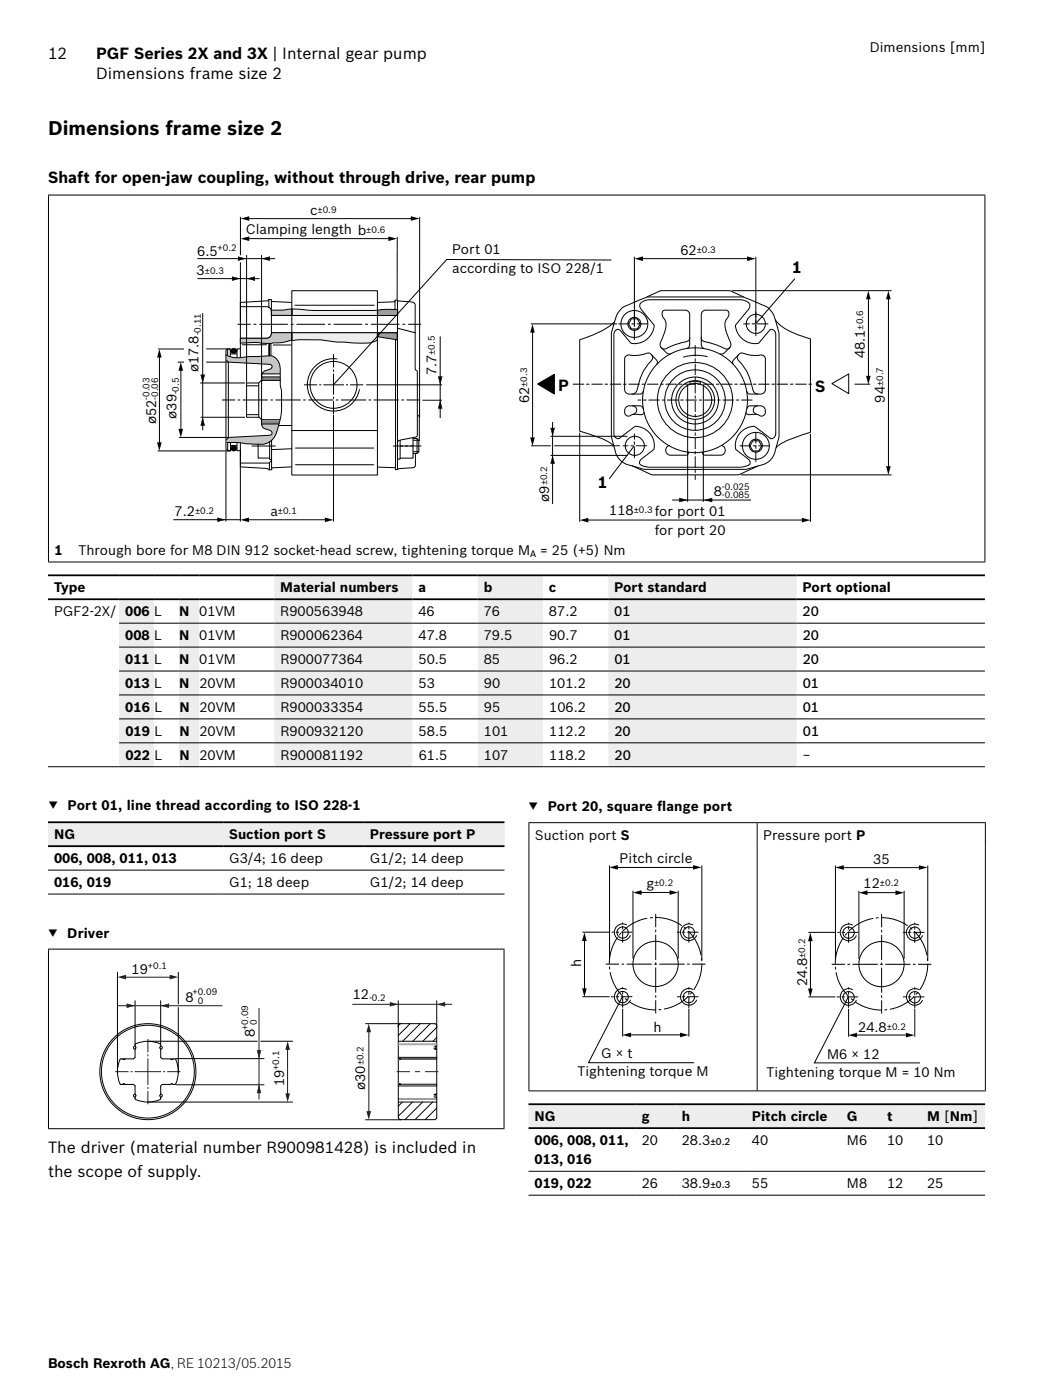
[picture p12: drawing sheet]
<svg xmlns="http://www.w3.org/2000/svg" width="210mm" height="280mm" viewBox="0 0 210 280" stroke-linecap="round" stroke-linejoin="round" font-family="sans-serif">
<g fill="none" stroke="#000" stroke-width=".2">
<path d="M9.6 39h187.3M9.7 39.1v73.2M196.8 39.1v73.2M9.6 112.4h187.3"/>
<circle cx="126.8" cy="89.2" r="1.91"/>
<circle cx="151" cy="89.1" r="1.3"/>
</g>
<path d="M126.8 91.5v-4.7M129.2 89.2h-4.7M147.9 89.2h6.3M151 92.3v-6.3" fill="none" stroke="#000" stroke-width=".2" stroke-dasharray="2.1 .5 .5 .5"/>
<g fill="#87888a">
<path d="M52.3 84.1h3.6l-.2 .7h-3.4z"/>
<path d="M52.3 75.4h3.7v.7h-3.7z"/>
</g>
<g fill="#c6c7c8">
<path d="M45.7 87.5l8.1-.4 .6-.4-.2-.5-1.4-.5a.97 .97 0 0 1-.5-.9h3.4l-.1 .7a3.8 3.8 0 0 1-4.9 3.3l-3.1-.3h-2.3v-.4z"/>
<path d="M45.2 71a6.3 6.3 0 0 0 4.5 .3l3.2-.1a2.31 2.31 0 0 1 3.1 2.3v1.3h-3.7l.5-.6 1.4-.5 .1-.5-.1-.2-8.5-.6-.5-.4z"/>
</g>
<path d="M114.5 76.8h48.2M138.9 69.1v26.8M84.1 89.2h-5.5M150.3 80h-22.8" fill="none" stroke="#000" stroke-width=".2" stroke-dasharray="2.1 .5 .5 .5"/>
<g fill="none" stroke="#000" stroke-width=".2">
<path d="M53.7 59.9v1.6M44.4 80h2.6M47.4 64.9h2.7M48 61.3h5.3a.98 .98 0 0 1 .9 1v4.4a.98 .98 0 0 1-.9 1h-5.3M54.2 60.2v2.8M54.3 66.5h25.1M54.3 63.1h25.1M58.2 60.5l-4-.2v-.4h-.5l-.2 .3-5.5 .3v11M58.9 61h15.9M60.7 77h2.7M66.6 70.9v2.6M67.3 71.8a5.2 5.2 0 0 0-5.8 4.4 5.2 5.2 0 0 0 4.3 5.9 5.2 5.2 0 0 0 6-4.2"/>
<path d="M69.9 77h2.7M81.2 80h2.7M81.5 64.9h2.7M107.4 76.8l3.4-1.9v3.9zM122.7 64.5a17.7 17.7 0 0 1-6.9 3.5v18.2a23.3 23.3 0 0 1 6.3 2.6l.4 .4M137.9 76.8v-.5h2v.5M154.9 63.9a10.2 10.2 0 0 0 5.6 3.4l1.4 .5v18.7a24.7 24.7 0 0 0-6.4 2.6l-.4 .4M166.2 76.7l3.4-1.9v3.9zM48 88.6v4.8l5.4 .3 .3 .3h.6v-.4l4-.2M58.2 86.1h17.3M59.1 89.6h15.6M59.1 93h15.6"/>
<path d="M66.6 80.2v2.6"/>
<circle cx="66.6" cy="77" r="4.7"/>
<circle cx="138.9" cy="80" r="3.3"/>
<circle cx="138.9" cy="80" r="3.9"/>
<circle cx="138.9" cy="80" r="6"/>
<circle cx="138.9" cy="80" r="7.5"/>
</g>
<path d="M107.4 76.8l3.4-1.9v3.9z" fill="#000"/>
<path d="M47.5 80h.8" fill="none" stroke="#000" stroke-width=".2" stroke-dasharray=".5 .5" stroke-linecap="butt"/>
<path d="M48.5 80h32.5" fill="none" stroke="#000" stroke-width=".2" stroke-dasharray="5 .5 .5 .5" stroke-linecap="butt"/>
<path d="M66.6 79.8v-.7M69.5 77h-.6" fill="none" stroke="#000" stroke-width=".2" stroke-dasharray=".4 .4" stroke-linecap="butt"/>
<path d="M68.7 77h-5.1" fill="none" stroke="#000" stroke-width=".2" stroke-dasharray="4.1 .4 .4 .4" stroke-linecap="butt"/>
<path d="M66.6 78.9v-5.2" fill="none" stroke="#000" stroke-width=".2" stroke-dasharray="4.2 .4 .4 .4" stroke-linecap="butt"/>
<path d="M50.7 64.9h.8" fill="none" stroke="#000" stroke-width=".2" stroke-dasharray=".6 .6" stroke-linecap="butt"/>
<path d="M51.8 64.9h29.4" fill="none" stroke="#000" stroke-width=".2" stroke-dasharray="5.7 .6 .6 .6" stroke-linecap="butt"/>
<path d="M55.1 89.2h-4.8" fill="none" stroke="#000" stroke-width=".2" stroke-dasharray="4.8" stroke-linecap="butt"/>
<path d="M75.4 62.1l1.7-.2h2.4v1.2h-4.1z" fill="#9c9e9f"/>
<path d="M75.4 62.1l1.7-.2h2.4v1.2h-4.1z" fill="none" stroke="#000" stroke-width=".2"/>
<path d="M58.4 61.8a199.5 199.5 0 0 0 17 .3v1h-17.1z" fill-rule="evenodd" fill="#eceded"/>
<path d="M58.4 61.8a199.5 199.5 0 0 0 17 .3v1h-17.1z" fill="none" stroke="#000" stroke-width=".2"/>
<path d="M54.2 62h2.5l1.6-.2v1.3h-4.1z" fill="#c6c7c8"/>
<g fill="none" stroke="#000" stroke-width=".2">
<path d="M54.2 62h2.5l1.6-.2v1.3h-4.1zM75.4 60.5l3.5-.1v-.4h.5l.2 .2 2.8 .2 .6 .5v12.9l.4 .5v12.8l-.3 .3-3.1 .6-.6 .4M78.9 60.3v1.6M79 67.9v25.8M79.4 60.1v33.8M79.4 65.6l3.5 .9M79.9 88.1v3.7h-.4M82.5 87.5v4.1h-2.6M82.6 87.7h.7l.4 .4v2.2l-.4 .4h-.7M82.6 90.3h1.1M82.6 88.1h1.1M83 90.7v2.3l-.2 .5-3.1 .2-.2 .2h-.5v-.4l-3.5-.1"/>
<path d="M83.3 87.7v3M83.4 83l.4 .3v4.8"/>
</g>
<path d="M82.5 89.2h-2.6" fill="none" stroke="#000" stroke-width=".2" stroke-dasharray="2.6" stroke-linecap="butt"/>
<path d="M75.6 66.6h3.8v1.4l-3.8-.6z" fill="#9c9e9f"/>
<path d="M75.6 66.6h3.8v1.4l-3.8-.6z" fill="none" stroke="#000" stroke-width=".2"/>
<path d="M58.3 66.5h17.1v1.5a8.6 8.6 0 0 1-4.8 .6l-3.3-.2-3.2-.4-4.3-.1-1.5 .2z" fill="#eceded"/>
<path d="M58.3 66.5h17.1v1.5a8.6 8.6 0 0 1-4.8 .6l-3.3-.2-3.2-.4-4.3-.1-1.5 .2z" fill="none" stroke="#000" stroke-width=".2"/>
<path d="M48 67.7h5.2a.98 .98 0 0 0 1-1.2h4.1v1.5l-1.9 .5-2.2 .2-3.3-.2-2.9 .1z" fill="#c6c7c8"/>
<g fill="none" stroke="#000" stroke-width=".2">
<path d="M39.5 51.7h15.4M39.5 55.7h12.3M48 52.5v11.8M48 43.4v7.7M49.3 51v25.5M49.5 43.7h32.9M49.5 47.7h28.4M52.3 51v24.9M58.3 58.1h17.1v36.9h-17.1zM79.4 47.4v12.6M83.9 43.4l-.1 40.1M122.2 52l-32.9-.1-22.7 25.1"/>
<path d="M126.8 51.4v13.7M128.2 51.7h21.4M129.3 59.4l2.9-1.3h13.4l2.9 1.3M146.3 58.1h31.8M151 51.4v14.7M158.8 55.7l-7.8 9.1M173.5 59.5v16M177.5 59.5v34.1M31.6 69.8h5.2M31.9 71.2v17.6M35.5 72.4h1.3M36.1 73.8v12.3"/>
<path d="M40 76.6h9M40.5 62.6v23.4M41.2 69.8h4.8M41.2 72.4h4.5l8.1 .5 .6 .3-.2 .5-1.4 .5-.5 .6h3.6M45.1 71a6.5 6.5 0 0 0 4.6 .3l3.2-.1a2.31 2.31 0 0 1 3.1 2.3v3.4l.3 1.5a19.2 19.2 0 0 1-.2 5.2 10.2 10.2 0 0 1-1.7 4.4 4 4 0 0 1-3.7 .8l-3.1-.3h-2.3M45.3 72.1l.3 .3v15.2l-.4 .4M45.5 71.1v-1.3h.5v1.5M45.5 69.7l-.4 .4v19.7l.4 .4M46 70.8h1.3M46.2 69.9a.58 .58 0 0 1 .7-.2 .58 .58 0 0 1 .3 .7 .58 .58 0 0 1-.7 .2 .58 .58 0 0 1-.3-.7zM48 67.7h5.2a.98 .98 0 0 0 1-1.2h4.1v1.5l-1.9 .5-2.2 .2-3.3-.2-2.9 .1zM48.1 69.8h-.7v1.8"/>
<path d="M48.4 69h4.9M49.2 77.2h2.4M51.7 76.6h-2.4v6.9h2.4M52.2 76.1l-.5 .5v6.8l.6 .6M52.3 74.7v1.5M52.3 75.4h3.7M54.1 68.7v2.5M54.6 69h3.6M56 76.1h-3.7v7.8h3.7M73.2 77h15.1M88 67.3v16.3M106.1 64.8h17.2"/>
<path d="M106.4 66.2v21.6M124.2 61.7l.8-.5 4.3-1.8h19.2l2.9 1.2a5.4 5.4 0 0 1 3 2.1l1.3 3.9v20.8l-.8 2.8a3.7 3.7 0 0 1-2.4 2.7l-3.4 1h-20.4l-3.4-1a3.7 3.7 0 0 1-2.4-2.7l-.7-2.8v-20.8a13 13 0 0 1 1.7-4.6zM125.1 71.2a1.63 1.63 0 0 1 1.5-.1l2-.3a1.16 1.16 0 0 1 1.7 .3 .81 .81 0 0 1-.1 .9 11.4 11.4 0 0 0-3 6.3 1.33 1.33 0 0 1-1.3 .5 1.33 1.33 0 0 1-1.1-.9v-6.2zM126.2 63.8h1.1l.6 1-.6 1h-1.1l-.6-1zM128 60.6l.9-.5 .7-.2h18.5a1.51 1.51 0 0 1 1.7 1.5l-2.9 3.7a3.9 3.9 0 0 0 4.7 3.5l2.4-2.7a.9 .9 0 0 1 1 1v19.8a.9 .9 0 0 1-1 1l-3.2-2.4a3.8 3.8 0 0 0-3.8 4.6l2.6 2 .3 .8a2.09 2.09 0 0 1-1.8 .7h-18.5a2.09 2.09 0 0 1-1.8-.7l.3-.8 2.5-2a3.8 3.8 0 0 0-3.7-4.6l-3.3 2.4a.9 .9 0 0 1-.9-1v-19.8a.9 .9 0 0 1 .9-1l2.5 2.7a3.9 3.9 0 0 0 4.6-3.5l-2.6-3.2-.2-.5-.1-.4zM128.5 78.2a.63 .63 0 0 1-.6 .6h-1.6M130.2 71l.8 .8a.69 .69 0 0 1 .2 1M132.1 69.5l1.1 1.1 .5 .2h.4M132.6 62.1l4.3-.1a.9 .9 0 0 1 .9 .9v4.7a.77 .77 0 0 1-.7 .7l-2.2 .6-1.8 .8a.84 .84 0 0 1-1.2-.8l.7-2a3.4 3.4 0 0 0 .1-3.2 1.21 1.21 0 0 1-.1-1.6zM137.4 77.1v23.3M137.8 67.4v1.5a.8 .8 0 0 1-.5 .8M140.1 67.4v1.5a.8 .8 0 0 0 .5 .8"/>
<path d="M140.4 62.3l.6-.3h4a.95 .95 0 0 1 .7 .8 .95 .95 0 0 1-.4 .9 2.46 2.46 0 0 0-.2 2.5l.2 .7a4.1 4.1 0 0 1 .7 2.4 .83 .83 0 0 1-1.2 .4l-1.8-.8-1.6-.4a1.22 1.22 0 0 1-1.3-.9v-4.7zM140.5 77.1v5.7M141.3 71.3a9.1 9.1 0 0 0-4.7 .1M145.8 69.5l-1.1 1.1-.5 .2h-.3M147.5 71l-.8 .8a.69 .69 0 0 0-.2 1M147.7 70.8a1.18 1.18 0 0 1 1.4 0l2.1 .3a1.63 1.63 0 0 1 1.5 .1l.2 .5v6.2a.92 .92 0 0 1-.9 .9 1.25 1.25 0 0 1-1.6-.8 11.3 11.3 0 0 0-3-6.2 .85 .85 0 0 1 .3-1zM149.2 78.2a.63 .63 0 0 0 .6 .6h1.7M170.7 76.8h3.2M31.5 90.2h14.6M40.1 83.5h8.8M45.1 90.3v14M45.5 88.5v1.6h.6v-1.5"/>
<path d="M46.1 89.1h1.2M47.4 88.4v1.7h.6M48 89.8v14.5M49.4 82.9h2.3M51.6 88.8v2.8h2.2M52.3 84v.8M53.8 92.7v1.3M53.9 88.4v3.5h.4M54.3 88.1v5.5M54.3 92.1l-.6 .5h-5.6M55.6 85.1h2.7M55.7 84.8h-3.4a.97 .97 0 0 0 .5 .9l1.4 .5 .2 .5-.6 .4-8.1 .4h-9.9"/>
<path d="M58.3 89.7l-4 .2M66.6 83v21.3M84.4 80h3.9M106.1 89.2h4M110 87.3h15.4M110 91.1h15.4M110.4 84.4v16.4M110.8 89.2h13.1M115.8 86.5v17.9M126.3 93.2l4.2 1.8h17.1l3.8-1.8M126.4 81.2a.85 .85 0 0 1 .8 .8 .85 .85 0 0 1-.8 .9M126.7 89.2l-5 6.6"/>
<path d="M128.5 81.7a.72 .72 0 0 0-.6-.5h-2.3a1.06 1.06 0 0 0-.8 1 1.06 1.06 0 0 0 .8 1 3.3 3.3 0 0 1 2.5-.3l.6-.4M133.8 89.1a1.01 1.01 0 0 0-.8 1 1.01 1.01 0 0 0 .8 .9h3.3a.56 .56 0 0 0 .5-.6M140.5 83v17.4M144.2 89.1a1.01 1.01 0 0 1 .7 1 1.01 1.01 0 0 1-.8 .9h-3.3a.56 .56 0 0 1-.5-.6M148.1 95h30M149.2 81.7a.71 .71 0 0 1 .7-.5h2.2a1.06 1.06 0 0 1 .8 1 1.06 1.06 0 0 1-.8 1 3.3 3.3 0 0 0-2.5-.3l-.6-.4M150.4 88.2h1.2l.6 1-.6 1h-1.2l-.6-1zM151.3 81.2a.85 .85 0 0 0-.8 .8 .85 .85 0 0 0 .8 .9M161.9 86.8v17.6M34.6 103.9h13.4M49.4 104h15.8M117.2 104h43.3"/>
<path d="M134.3 100h15.8"/>
<circle cx="126.8" cy="64.8" r="2.69"/>
<circle cx="126.8" cy="64.8" r="1.3"/>
<circle cx="151" cy="64.8" r="1.91"/>
<circle cx="46.7" cy="89.7" r=".53"/>
<circle cx="138.9" cy="80.1" r="4.7"/>
<circle cx="138.9" cy="80" r="10.5"/>
<circle cx="151" cy="89.2" r="2.69"/>
</g>
<g fill="#000">
<path d="M48.1 47.7l1.7-.4v.9zM48.1 43.7l1.7-.5v1zM77.6 47.3l1.7 .4-1.7 .5zM82.1 43.2l1.7 .5-1.7 .5zM126.8 51.7l1.7-.4v.9zM149.3 51.3l1.7 .4-1.7 .5zM173.5 58.1l.5 1.8h-1zM177.5 58.1l.5 1.8h-1zM31.8 69.8l.5 1.7h-.9zM36.1 72.4l.5 1.7h-.9zM46.2 69.9a.58 .58 0 0 1 .7-.2 .58 .58 0 0 1 .3 .7 .58 .58 0 0 1-.7 .2 .58 .58 0 0 1-.3-.7zM106.4 64.8l.5 1.7h-1z"/>
<path d="M173 75.2h1l-.5 1.7zM31.4 88.5h.9l-.5 1.7zM35.7 85.8h.9l-.5 1.7zM105.9 87.5h1l-.5 1.7zM177 93.3h1l-.5 1.7zM48 104l1.8-.5v.9zM64.9 103.5l1.7 .5-1.7 .4zM115.8 104l1.8-.4v.9zM160.2 103.6l1.7 .4-1.7 .5z"/>
<path d="M46.3 55.3v.9l1.7-.5zM46.5 55.4l1.1 .3-1.1 .3z"/>
<path d="M47.5 51.3v.9l1.7-.5zM47.6 51.4l1.2 .3-1.2 .3z"/>
<path d="M49.3 55.7l1.7 .5v-.9zM49.7 55.7l1.1-.3v.6z"/>
<path d="M52.3 51.7l1.6 .5v-.9zM52.7 51.7l1.1-.3v.6z"/>
<path d="M40.1 74.9l.4 1.7 .4-1.7zM40.2 75h.6l-.3 1.2z"/>
<path d="M87.5 75.3l.5 1.7 .4-1.7zM87.6 75.4h.7l-.3 1.2z"/>
<path d="M40.5 83.5l-.4 1.6h.8zM40.5 83.9l.3 1.1h-.6z"/>
<path d="M88 80l-.5 1.7h.9zM88 80.5l.3 1.1h-.7z"/>
<path d="M110.4 91.1l-.4 1.7h.9zM110.4 91.5l.3 1.2h-.6z"/>
<path d="M110 85.6l.4 1.7 .5-1.7zM110.1 85.7h.6l-.3 1.1z"/>
<path d="M135.7 99.6v.9l1.7-.5zM135.8 99.7l1.2 .3-1.2 .3z"/>
<path d="M140.6 100l1.7 .5v-.9zM141 100l1.2-.3v.6z"/>
<path d="M43.4 103.5v.9l1.7-.5zM43.5 103.6l1.2 .3-1.2 .4z"/>
<circle cx="46.7" cy="89.7" r=".53"/>
</g>
<path d="M53.8 68.7v2.5" fill="none" stroke="#000" stroke-width=".35"/>
<path d="M123.6 64.8h6.3M126.8 67.9v-6.3M151 67.1v-4.7M153.5 64.8h-4.9" fill="none" stroke="#000" stroke-width=".2" stroke-dasharray="2.1 .5 .5 .5"/>
<g fill="#000">
<path d="M46.4 55.3l1.4 .4-1.4 .4zM47.6 51.4l1.4 .3-1.4 .4zM49.5 55.7l1.4-.4v.8zM52.5 51.7l1.4-.4v.8zM40.1 75h.8l-.4 1.4zM87.6 75.3h.7l-.3 1.5zM40.5 83.7l.4 1.4h-.8zM88 80.2l.3 1.5h-.7zM110.4 91.3l.4 1.4h-.8zM110 85.6h.8l-.4 1.5zM135.8 99.6l1.4 .4-1.4 .4zM43.5 103.6l1.4 .3-1.4 .4z"/>
<path d="M140.8 100l1.5-.4v.8z"/>
</g>
<path d="M54.8 115.1h27.6v4.7h-27.6zM95.4 115.1h13.1v4.7h-13.1zM121.5 115.1h37.7v4.7h-37.7zM23.8 119.8h7v4.8h-7zM35.8 119.8h4v4.8h-4zM54.8 119.8h27.6v4.8h-27.6zM95.4 119.8h13.1v4.8h-13.1zM121.5 119.8h37.7v4.8h-37.7zM23.8 124.6h7v4.8h-7zM35.8 124.6h4v4.8h-4zM54.8 124.6h27.6v4.8h-27.6zM95.4 124.6h13.1v4.8h-13.1zM121.5 124.6h37.7v4.8h-37.7zM23.8 129.4h7v4.8h-7zM35.8 129.4h4v4.8h-4zM54.8 129.4h27.6v4.8h-27.6zM95.4 129.4h13.1v4.8h-13.1zM121.5 129.4h37.7v4.8h-37.7zM23.8 134.2h7v4.8h-7zM35.8 134.2h4v4.8h-4zM54.8 134.2h27.6v4.8h-27.6zM95.4 134.2h13.1v4.8h-13.1zM121.5 134.2h37.7v4.8h-37.7zM23.8 139h7v4.8h-7zM35.8 139h4v4.8h-4zM54.8 139h27.6v4.8h-27.6zM95.4 139h13.1v4.8h-13.1zM121.5 139h37.7v4.8h-37.7zM23.8 143.8h7v4.8h-7zM35.8 143.8h4v4.8h-4zM54.8 143.8h27.6v4.8h-27.6zM95.4 143.8h13.1v4.8h-13.1zM121.5 143.8h37.7v4.8h-37.7zM23.8 148.6h7v4.7h-7zM35.8 148.6h4v4.7h-4zM54.8 148.6h27.6v4.7h-27.6zM95.4 148.6h13.1v4.7h-13.1zM121.5 148.6h37.7v4.7h-37.7z" fill="#eceded"/>
<path d="M23.8 124.6h173M23.8 129.4h173M23.8 134.2h173M23.8 139h173M9.6 153.3h187.2M23.8 143.8h173M23.8 148.6h173" fill="none" stroke="#000" stroke-width=".2"/>
<path d="M9.6 115.1h187.2M9.6 119.8h187.2" fill="none" stroke="#000" stroke-width=".35"/>
<path d="M9.6 164.5h35v4.7h-35zM44.6 164.5h28.1v4.7h-28.1zM72.7 164.5h28.1v4.7h-28.1z" fill="#eceded"/>
<g fill="none" stroke="#000" stroke-width=".2">
<path d="M9.6 174h91.2M9.6 178.8h91.2M9.6 189.8h91.2M9.7 189.9v35.8M100.7 189.9v35.8M24.1 211.8h2.6l.3-.3v-1.7l.1-.3-.1-.6a5.1 5.1 0 0 1 5.1 0l-.2 .6 .2 .3v1.7l.3 .3h2.5a5.1 5.1 0 0 1 0 5.1h-2.5l-.3 .3v1.7l-.2 .2 .2 .6a5.1 5.1 0 0 1-5.1 0l.1-.6-.1-.2v-1.7l-.3-.3h-2.5a5.4 5.4 0 0 1-.1-5.1zM24.5 216.9l.2-.2 .3 .2M24.5 211.8l.2 .1 .3-.1M27 218.8a.32 .32 0 0 0-.3 .3 .32 .32 0 0 0 .3 .4M27 209.2a.32 .32 0 0 0-.3 .3 .32 .32 0 0 0 .3 .4M32.1 218.8a.32 .32 0 0 1 .3 .3 .32 .32 0 0 1-.3 .4M32.1 209.2a.32 .32 0 0 1 .3 .3 .32 .32 0 0 1-.3 .4"/>
<path d="M34.1 211.8l.2 .1 .3-.1M34.1 216.9l.2-.2 .3 .2M73 204.7h13.9l.4 .4v18.5l-.4 .3-13.9 .1M79.6 216.9h7.7M79.6 211.8h7.7M79.6 217.2h7.7M79.6 211.5h7.7M79.6 208.3h7.7M79.7 211.8l.2 .1M79.9 211.9h.1M79.9 216.7h.1M79.9 216.7l-.2 .2"/>
<path d="M79.9 216.7l.2 .2M79.9 204.7l-.3 .4v18.5l.3 .3M80.1 211.8l-.2 .1M81.9 204.7l-2.3 2.4M84 204.7l-3.6 3.6M86 204.7l-3.5 3.6M86.8 219.3l.3 .1M86.8 209.7l.3 .1M87.1 218.9l-.1 .2 .1 .3M87.1 209.3l-.1 .2 .1 .3M87.1 209.8l.2 .1M87.1 219.4l.2 .1"/>
<path d="M87.1 209.3h-.3M87.1 218.9h-.3M87.3 218.8l-.2 .1M87.3 209.2l-.2 .1M87.3 205.5l-2.8 2.8M87.3 207.5l-.8 .8M9.6 225.7h91.2M79.6 220.4h7.7M80.4 220.4l-.8 .8M82.4 220.4l-2.8 2.8M84.4 220.4l-3.5 3.5M86.5 220.4l-3.6 3.5"/>
<path d="M87.3 221.6l-2.3 2.3"/>
<circle cx="29.5" cy="214.3" r="9.3"/>
<circle cx="29.5" cy="214.3" r="9.6"/>
</g>
<path d="M9.6 164.5h91.2M9.6 169.2h91.2" fill="none" stroke="#000" stroke-width=".35"/>
<g fill="none" stroke="#999" stroke-width=".2">
<path d="M24.6 216.9h.3M24.6 211.8h.3M34.2 216.9h.3M34.2 211.8h.3M79.6 219.9h7.7M79.6 219.7h7.7M79.6 208.9h7.7M79.6 208.8h7.7M79.6 216.8h.2M79.6 211.9h.2M79.9 216.7v.2M79.9 211.8v.1"/>
<path d="M80 216.8h7.3M80 211.9h7.3M86.8 218.9l.1 .2-.1 .2zM86.8 209.3l.1 .2-.1 .2zM86.9 218.9l.1 .2M86.9 209.3l.1 .2M87 209.6l-.1 .2M87 219.2l-.1 .2"/>
</g>
<path d="M23 214.3h2.7M26.9 214.3h5.3M29.5 207.8v2.7M29.5 211.7v5.3M29.5 218.2v2.7M33.4 214.3h2.7M73.7 206.1v16.5M79.3 214.3h2.6M84.9 214.3h2.7" fill="none" stroke="#1d1d1b" stroke-width=".2"/>
<path d="M26.5 214.3h-.6M29.5 217.4v.6M29.5 211.3v-.6M32.6 214.3h.6" fill="none" stroke="#1d1d1b" stroke-width=".2" stroke-dasharray=".4 .4" stroke-linecap="butt"/>
<path d="M83.9 214.3h-1.5" fill="none" stroke="#1d1d1b" stroke-width=".2" stroke-dasharray="1 1" stroke-linecap="butt"/>
<g fill="#1d1d1b">
<path d="M73.2 222.2h.9l-.4 1.8z"/>
<path d="M73.7 204.7l.4 1.8h-.9z"/>
</g>
<path d="M29.5 208.3h21.9M52.1 208.3h6.4M29.5 220.4h29" fill="none" stroke="#000" stroke-width=".2"/>
<path d="M57.5 209.7v9.3" fill="none" stroke="#1d1d1b" stroke-width=".2"/>
<g fill="#1d1d1b">
<path d="M57.5 208.3l.4 1.7h-.9z"/>
<path d="M57 218.7h.9l-.4 1.7z"/>
</g>
<path d="M35.1 211.7h17.7M35.3 217h17.5" fill="none" stroke="#000" stroke-width=".2"/>
<path d="M51.8 201.6v18.3" fill="none" stroke="#1d1d1b" stroke-width=".2"/>
<g fill="#1d1d1b">
<path d="M51.7 217.2l.4 1.4h-.7z"/>
<path d="M51.4 210.1h.7l-.3 1.4z"/>
</g>
<g fill="#1d1d1b">
<path d="M51.7 217l-.4 1.6h.9zM51.8 217.4l.3 1.1h-.7z"/>
<path d="M51.3 210l.5 1.7 .4-1.7zM51.4 210.1h.7l-.3 1.2z"/>
</g>
<path d="M23.5 194.4v20.1M35.6 194.4v6.4M35.6 201.5v13" fill="none" stroke="#000" stroke-width=".2"/>
<path d="M24.9 195.4h9.3" fill="none" stroke="#1d1d1b" stroke-width=".2"/>
<g fill="#1d1d1b">
<path d="M23.5 195.4l1.7-.4v.9z"/>
<path d="M33.9 195l1.7 .4-1.7 .5z"/>
</g>
<path d="M27 200.1v8.8M32.1 200.1v8.7" fill="none" stroke="#000" stroke-width=".2"/>
<path d="M23.6 201.1h20.8" fill="none" stroke="#1d1d1b" stroke-width=".2"/>
<g fill="#1d1d1b">
<path d="M32.3 201.1l1.4-.3v.7z"/>
<path d="M25.4 200.8l1.4 .3-1.4 .4z"/>
</g>
<g fill="#1d1d1b">
<path d="M32.1 201.1l1.7 .5v-.9zM32.5 201.1l1.2-.3v.7z"/>
<path d="M25.3 200.7v.9l1.7-.5zM25.4 200.8l1.2 .3-1.2 .4z"/>
</g>
<path d="M79.6 200.2v5.3M87.3 200.2v5.3" fill="none" stroke="#000" stroke-width=".2"/>
<path d="M70.4 200.9h19.9" fill="none" stroke="#1d1d1b" stroke-width=".2"/>
<g fill="#1d1d1b">
<path d="M87.5 200.9l1.4-.4v.7z"/>
<path d="M77.9 200.5l1.5 .4-1.5 .3z"/>
</g>
<g fill="#1d1d1b">
<path d="M87.3 200.9l1.6 .4v-.9zM87.7 200.9l1.1-.3v.6z"/>
<path d="M77.9 200.4v.9l1.7-.4zM78 200.6l1.2 .3-1.2 .3z"/>
</g>
<g fill="none" stroke="#000" stroke-width=".2">
<path d="M105.6 164.5h91.4M105.7 164.6v53.5M121.8 173.1v18.8M123.1 173.5h15.7M126.5 178.1v13.6M127.9 178.5h6.2M135.5 178.1v13.6M140.2 173.1v19M151.3 164.6v53.5M166.9 173.1v18.8M168.3 173.5h15.6M171.6 178.2v13.6"/>
<path d="M173 178.5h6.2M180.7 178.2v13.6M185.4 173.1v19M196.9 164.6v53.5M116.4 186.4h5.3M116.4 199.3h5.4M116.8 187.9v10.1M121 192.8h2.7M124.4 199.3l-6.8 13.2h21.1M125.2 185a1.67 1.67 0 0 0-2.3 .7 1.67 1.67 0 0 0 .8 2.3 1.67 1.67 0 0 0 2.2-.9M125.2 197.9a1.67 1.67 0 0 0-2.3 .7 1.67 1.67 0 0 0 .8 2.3 1.67 1.67 0 0 0 2.2-.9M131 182.8v2.6"/>
<path d="M138.3 192.8h2.6M138.4 185a1.67 1.67 0 0 0-2.2 .7 1.67 1.67 0 0 0 .7 2.3 1.67 1.67 0 0 0 2.3-.9M138.4 197.9a1.67 1.67 0 0 0-2.2 .7 1.67 1.67 0 0 0 .7 2.3 1.67 1.67 0 0 0 2.3-.9M161.5 186.5h5.3M161.5 199.4h5.4M161.9 187.9v10.1M166.2 192.9h2.6M169.5 199.3l-6.8 13.3h21.1M170.3 185a1.67 1.67 0 0 0-2.2 .7 1.67 1.67 0 0 0 .8 2.3 1.67 1.67 0 0 0 2.2-.9M170.3 197.9a1.67 1.67 0 0 0-2.2 .7 1.67 1.67 0 0 0 .8 2.3 1.67 1.67 0 0 0 2.2-.8M176.2 182.8v2.7M183.4 192.9h2.7"/>
<path d="M183.6 185a1.67 1.67 0 0 0-2.3 .7 1.67 1.67 0 0 0 .8 2.3 1.67 1.67 0 0 0 2.2-.9M183.6 197.9a1.67 1.67 0 0 0-2.3 .7 1.67 1.67 0 0 0 .8 2.3 1.67 1.67 0 0 0 2.2-.8M105.6 218.2h91.4M124.4 201.7v5.6M125.8 207h10.4M131 200v2.7M137.6 201.7v5.6M169.6 201.8v5.6M170.9 207h10.4M176.2 200.1v2.6M182.8 201.8v5.6"/>
<circle cx="124.4" cy="186.5" r="1.13"/>
<circle cx="124.4" cy="199.4" r="1.13"/>
<circle cx="131" cy="192.8" r="4.5"/>
<circle cx="137.6" cy="186.5" r="1.13"/>
<circle cx="137.6" cy="199.4" r="1.13"/>
<circle cx="169.6" cy="186.5" r="1.13"/>
<circle cx="169.6" cy="199.4" r="1.13"/>
<circle cx="176.1" cy="192.8" r="4.5"/>
<circle cx="182.8" cy="186.5" r="1.13"/>
<circle cx="182.8" cy="199.4" r="1.13"/>
</g>
<g fill="#000">
<path d="M121.7 173.5l1.8-.5v.9zM126.5 178.5l1.7-.4v.9zM133.8 178.1l1.7 .4-1.7 .5zM138.5 173l1.7 .5-1.7 .4zM166.9 173.5l1.7-.5v1zM171.6 178.5l1.7-.4v.9zM178.9 178.1l1.8 .4-1.8 .5zM183.6 173l1.7 .5-1.7 .5zM116.3 197.7h.9l-.4 1.7zM116.8 186.5l.4 1.7h-.9zM161.5 197.7h.9l-.5 1.7zM161.9 186.5l.5 1.7h-.9z"/>
<path d="M124.4 207l1.7-.5v1zM135.9 206.5l1.7 .5-1.7 .5zM169.5 207l1.7-.4v.9zM181 206.6l1.7 .4-1.7 .5z"/>
</g>
<path d="M131 199.5v-.7M137.8 192.8h-.8M176.2 199.6v-.8M182.9 192.9h-.7" fill="none" stroke="#000" stroke-width=".2" stroke-dasharray=".5 .5" stroke-linecap="butt"/>
<path d="M131 198.5v-12.8M136.8 192.8h-12.9M176.2 198.6v-12.9M181.9 192.9h-12.8" fill="none" stroke="#000" stroke-width=".2" stroke-dasharray="5 .5 .5 .5" stroke-linecap="butt"/>
<g fill="none" stroke="#000" stroke-width=".2" stroke-dasharray="2.1 .5 .5 .5">
<path d="M124.4 188.5v-3.9M126.3 186.4h-4M126.3 199.3h-4.2M137.6 188.5v-3.9M139.5 186.4h-4.2M139.5 199.3h-4.2M169.6 188.5v-3.9M171.4 186.5h-4M171.4 199.4h-4.1M182.8 188.5v-3.9M184.6 186.5h-4.1M184.6 199.4h-4.1"/>
<path d="M124.4 201.5v-4M137.6 201.5v-4M169.6 201.5v-4M182.8 201.6v-4.1"/>
</g>
<g fill="none" stroke="#000" stroke-width=".2" stroke-dasharray="5.6 .6 .6 .6" stroke-linecap="butt">
<circle cx="131" cy="192.7" r="9.2"/>
<circle cx="176.1" cy="192.8" r="9.2"/>
</g>
<path d="M105.6 220.8h21.4v4.8h-21.4zM127 220.8h8v4.8h-8zM135 220.8h14v4.8h-14zM149 220.8h19v4.8h-19zM168 220.8h8v4.8h-8zM176 220.8h8v4.8h-8zM184 220.8h12.8v4.8h-12.8z" fill="#eceded"/>
<path d="M105.6 234.3h91.2M105.6 239h91.2" fill="none" stroke="#000" stroke-width=".2"/>
<path d="M105.6 220.8h91.2M105.6 225.6h91.2" fill="none" stroke="#000" stroke-width=".35"/>
<text font-size="3.9" x="9.6" y="26.9">Dimensions frame size 2</text>
<g font-size="3.2">
<text x="9.6" y="11.9">12</text>
<text x="19.2" y="11.9">PGF Series 2X and 3X | Internal gear pump</text>
<text x="19.2" y="15.7">Dimensions frame size 2</text>
<text x="9.6" y="36.5">Shaft for open-jaw coupling, without through drive, rear pump</text>
<text x="158.3" y="54.6">1</text>
<text x="111.5" y="78.2">P</text>
<text x="162.9" y="78.4">S</text>
<text x="119.4" y="97.6">1</text>
<text x="9.6" y="230.6">The driver (material number R900981428) is included in</text>
<text x="9.6" y="235.4">the scope of supply.</text>
</g>
<g font-size="2.7">
<text x="173.8" y="10.4">Dimensions [mm]</text>
<text x="49.1" y="46.8">Clamping length b</text>
<text x="62" y="43">c</text>
<text x="39.4" y="51.2">6.5</text>
<text x="90.4" y="50.7">Port 01</text>
<text x="136" y="51">62</text>
<text x="39.3" y="55.1">3</text>
<text x="90.4" y="54.6">according to ISO 228/1</text>
<text x="172.8" y="71.7" transform="rotate(-90 172.8 71.7)">48.1</text>
<text x="39.7" y="74.4" transform="rotate(-90 39.7 74.4)">ø17.8</text>
<text x="87.2" y="75" transform="rotate(-90 87.2 75)">7.7</text>
<text x="35.3" y="83.8" transform="rotate(-90 35.3 83.8)">ø39</text>
<text x="105.7" y="80.7" transform="rotate(-90 105.7 80.7)">62</text>
<text x="176.8" y="80.5" transform="rotate(-90 176.8 80.5)">94</text>
<text x="31.2" y="84.9" transform="rotate(-90 31.2 84.9)">ø52</text>
<text x="109.7" y="100.4" transform="rotate(-90 109.7 100.4)">ø9</text>
<text x="142.6" y="99.2">8</text>
<text x="34.9" y="103.2">7.2</text>
<text x="54" y="103.2">a</text>
<text x="121.7" y="102.9">118</text>
<text x="130.8" y="103.1">for port 01</text>
<text x="130.8" y="107">for port 20</text>
<text x="10.9" y="111">1</text>
<text x="15.7" y="111">Through bore for M8 DIN 912 socket-head screw, tightening torque M</text>
<text x="107.9" y="111">= 25 (+5) Nm</text>
<text x="10.8" y="118.5">Type</text>
<text x="56" y="118.5">Material numbers</text>
<text x="83.6" y="118.5">a</text>
<text x="96.6" y="118.5">b</text>
<text x="109.7" y="118.5">c</text>
<text x="122.7" y="118.5">Port standard</text>
<text x="160.4" y="118.5">Port optional</text>
<text x="10.8" y="123.3">PGF2-2X/</text>
<text x="25" y="123.3">006</text>
<text x="30.8" y="123.3">L</text>
<text x="35.8" y="123.3">N</text>
<text x="39.8" y="123.3">01VM</text>
<text x="56" y="123.3">R900563948</text>
<text x="83.6" y="123.3">46</text>
<text x="96.7" y="123.3">76</text>
<text x="109.7" y="123.3">87.2</text>
<text x="122.7" y="123.3">01</text>
<text x="160.4" y="123.3">20</text>
<text x="25" y="128.1">008</text>
<text x="30.8" y="128.1">L</text>
<text x="35.8" y="128.1">N</text>
<text x="39.8" y="128.1">01VM</text>
<text x="56" y="128.1">R900062364</text>
<text x="83.6" y="128.1">47.8</text>
<text x="96.7" y="128.1">79.5</text>
<text x="109.7" y="128.1">90.7</text>
<text x="122.7" y="128.1">01</text>
<text x="160.4" y="128.1">20</text>
<text x="25" y="132.8">011</text>
<text x="25" y="137.6">013</text>
<text x="30.8" y="132.8">L</text>
<text x="30.8" y="137.6">L</text>
<text x="35.8" y="132.8">N</text>
<text x="35.8" y="137.6">N</text>
<text x="39.8" y="132.8">01VM</text>
<text x="39.8" y="137.6">20VM</text>
<text x="56" y="132.8">R900077364</text>
<text x="56" y="137.6">R900034010</text>
<text x="83.6" y="132.8">50.5</text>
<text x="83.6" y="137.6">53</text>
<text x="96.7" y="132.8">85</text>
<text x="96.7" y="137.6">90</text>
<text x="109.7" y="132.8">96.2</text>
<text x="109.7" y="137.6">101.2</text>
<text x="122.8" y="132.8">01</text>
<text x="122.8" y="137.6">20</text>
<text x="160.4" y="132.8">20</text>
<text x="160.4" y="137.6">01</text>
<text x="25" y="142.4">016</text>
<text x="30.8" y="142.4">L</text>
<text x="35.8" y="142.4">N</text>
<text x="39.8" y="142.4">20VM</text>
<text x="56" y="142.4">R900033354</text>
<text x="83.6" y="142.4">55.5</text>
<text x="96.7" y="142.4">95</text>
<text x="109.7" y="142.4">106.2</text>
<text x="122.8" y="142.4">20</text>
<text x="160.4" y="142.4">01</text>
<text x="25" y="147.2">019</text>
<text x="30.8" y="147.2">L</text>
<text x="35.8" y="147.2">N</text>
<text x="39.8" y="147.2">20VM</text>
<text x="56" y="147.2">R900932120</text>
<text x="83.7" y="147.2">58.5</text>
<text x="96.7" y="147.2">101</text>
<text x="109.7" y="147.2">112.2</text>
<text x="122.8" y="147.2">20</text>
<text x="160.4" y="147.2">01</text>
<text x="25.1" y="152">022</text>
<text x="30.9" y="152">L</text>
<text x="35.9" y="152">N</text>
<text x="39.9" y="152">20VM</text>
<text x="56.1" y="152">R900081192</text>
<text x="83.7" y="152">61.5</text>
<text x="96.7" y="152">107</text>
<text x="109.7" y="152">118.2</text>
<text x="122.8" y="152">20</text>
<text x="160.4" y="152">−</text>
<text x="9.7" y="162.1">▼</text>
<text x="10.8" y="167.9">NG</text>
<text x="13.5" y="162.1">Port 01, line thread according to ISO 228-1</text>
<text x="45.8" y="167.9">Suction port S</text>
<text x="73.9" y="167.9">Pressure port P</text>
<text x="105.6" y="162.2">▼</text>
<text x="106.9" y="167.9">Suction port S</text>
<text x="109.4" y="162.2">Port 20, square f</text>
<text x="131.3" y="162.2">lange port</text>
<text x="152.5" y="167.9">Pressure port P</text>
<text x="10.8" y="172.7">006, 008, 011, 013</text>
<text x="45.8" y="172.7">G3/4; 16 deep</text>
<text x="73.9" y="172.7">G1/2; 14 deep</text>
<text x="123.8" y="172.6">Pitch circle</text>
<text x="174.5" y="172.9">35</text>
<text x="10.8" y="177.4">016, 019</text>
<text x="45.8" y="177.4">G1; 18 deep</text>
<text x="73.9" y="177.4">G1/2; 14 deep</text>
<text x="129.2" y="177.6">g</text>
<text x="172.6" y="177.6">12</text>
<text x="9.6" y="187.5">▼</text>
<text x="13.4" y="187.5">Driver</text>
<text x="26.3" y="194.7">19</text>
<text x="116.1" y="193.4" transform="rotate(-90 116.1 193.4)">h</text>
<text x="161.3" y="197.3" transform="rotate(-90 161.3 197.3)">24.8</text>
<text x="37.1" y="200.3">8</text>
<text x="70.5" y="199.7">12</text>
<text x="50.9" y="207.4" transform="rotate(-90 50.9 207.4)">8</text>
<text x="130.6" y="206.4">h</text>
<text x="171.5" y="206.4">24.8</text>
<text x="115.4" y="215.2">Tightening torque M</text>
<text x="120.1" y="211.7">G × t</text>
<text x="153.2" y="215.4">Tightening torque M = 10 Nm</text>
<text x="165.3" y="211.7">M6 × 12</text>
<text x="56.8" y="217.2" transform="rotate(-90 56.8 217.2)">19</text>
<text x="73" y="218" transform="rotate(-90 73 218)">ø30</text>
<text x="106.8" y="224.3">NG</text>
<text x="128.2" y="224.3">g</text>
<text x="136.2" y="224.3">h</text>
<text x="150.2" y="224.3">Pitch circle</text>
<text x="169.2" y="224.3">G</text>
<text x="177.2" y="224.3">t</text>
<text x="185.2" y="224.3">M [Nm]</text>
<text x="106.8" y="229">006, 008, 011,</text>
<text x="106.8" y="232.9">013, 016</text>
<text x="128.2" y="229">20</text>
<text x="136.2" y="229">28.3</text>
<text x="150.2" y="229">40</text>
<text x="169.2" y="229">M6</text>
<text x="177.2" y="229">10</text>
<text x="185.2" y="229">10</text>
<text x="106.8" y="237.7">019, 022</text>
<text x="128.2" y="237.7">26</text>
<text x="136.2" y="237.7">38.9</text>
<text x="150.2" y="237.7">55</text>
<text x="169.2" y="237.7">M8</text>
<text x="177.2" y="237.7">12</text>
<text x="185.2" y="237.7">25</text>
<text x="9.6" y="273.6">Bosch Rexroth AG, RE 10213/05.2015</text>
</g>
<g font-size="1.9">
<text x="142" y="229">±0.2</text>
<text x="142" y="237.7">±0.3</text>
</g>
<g font-size="1.8">
<text x="63.4" y="42.7">±0.9</text>
<text x="73.2" y="46.7">±0.6</text>
<text x="43.5" y="50.2">+0.2</text>
<text x="139.2" y="50.7">±0.3</text>
<text x="40.9" y="54.7">±0.3</text>
<text x="172.5" y="65.9" transform="rotate(-90 172.5 65.9)">±0.6</text>
<text x="40.1" y="67.1" transform="rotate(-90 40.1 67.1)">-0.11</text>
<text x="86.9" y="70.9" transform="rotate(-90 86.9 70.9)">±0.5</text>
<text x="105.4" y="77.4" transform="rotate(-90 105.4 77.4)">±0.3</text>
<text x="176.5" y="77.2" transform="rotate(-90 176.5 77.2)">±0.7</text>
<text x="29.8" y="79.9" transform="rotate(-90 29.8 79.9)">-0.03</text>
<text x="31.6" y="79.9" transform="rotate(-90 31.6 79.9)">-0.06</text>
<text x="35.7" y="78.9" transform="rotate(-90 35.7 78.9)">-0.5</text>
<text x="109.4" y="97.1" transform="rotate(-90 109.4 97.1)">±0.2</text>
<text x="144.3" y="97.9">-0.025</text>
<text x="144.3" y="99.7">-0.085</text>
<text x="39" y="102.9">±0.2</text>
<text x="55.5" y="102.9">±0.1</text>
<text x="126.6" y="102.6">±0.3</text>
<text x="105.9" y="111.5">A</text>
<text x="130.7" y="177.3">±0.2</text>
<text x="175.8" y="177.3">±0.2</text>
<text x="160.9" y="191.6" transform="rotate(-90 160.9 191.6)">±0.2</text>
<text x="29.6" y="193.8">+0.1</text>
<text x="38.5" y="199">+0.09</text>
<text x="39.5" y="200.8">0</text>
<text x="73.8" y="200.2">-0.2</text>
<text x="49.6" y="206" transform="rotate(-90 49.6 206)">+0.09</text>
<text x="51.3" y="204.9" transform="rotate(-90 51.3 204.9)">0</text>
<text x="177.2" y="206.1">±0.2</text>
<text x="55.8" y="214" transform="rotate(-90 55.8 214)">+0.1</text>
<text x="72.6" y="213.1" transform="rotate(-90 72.6 213.1)">±0.2</text>
</g>
</svg>
